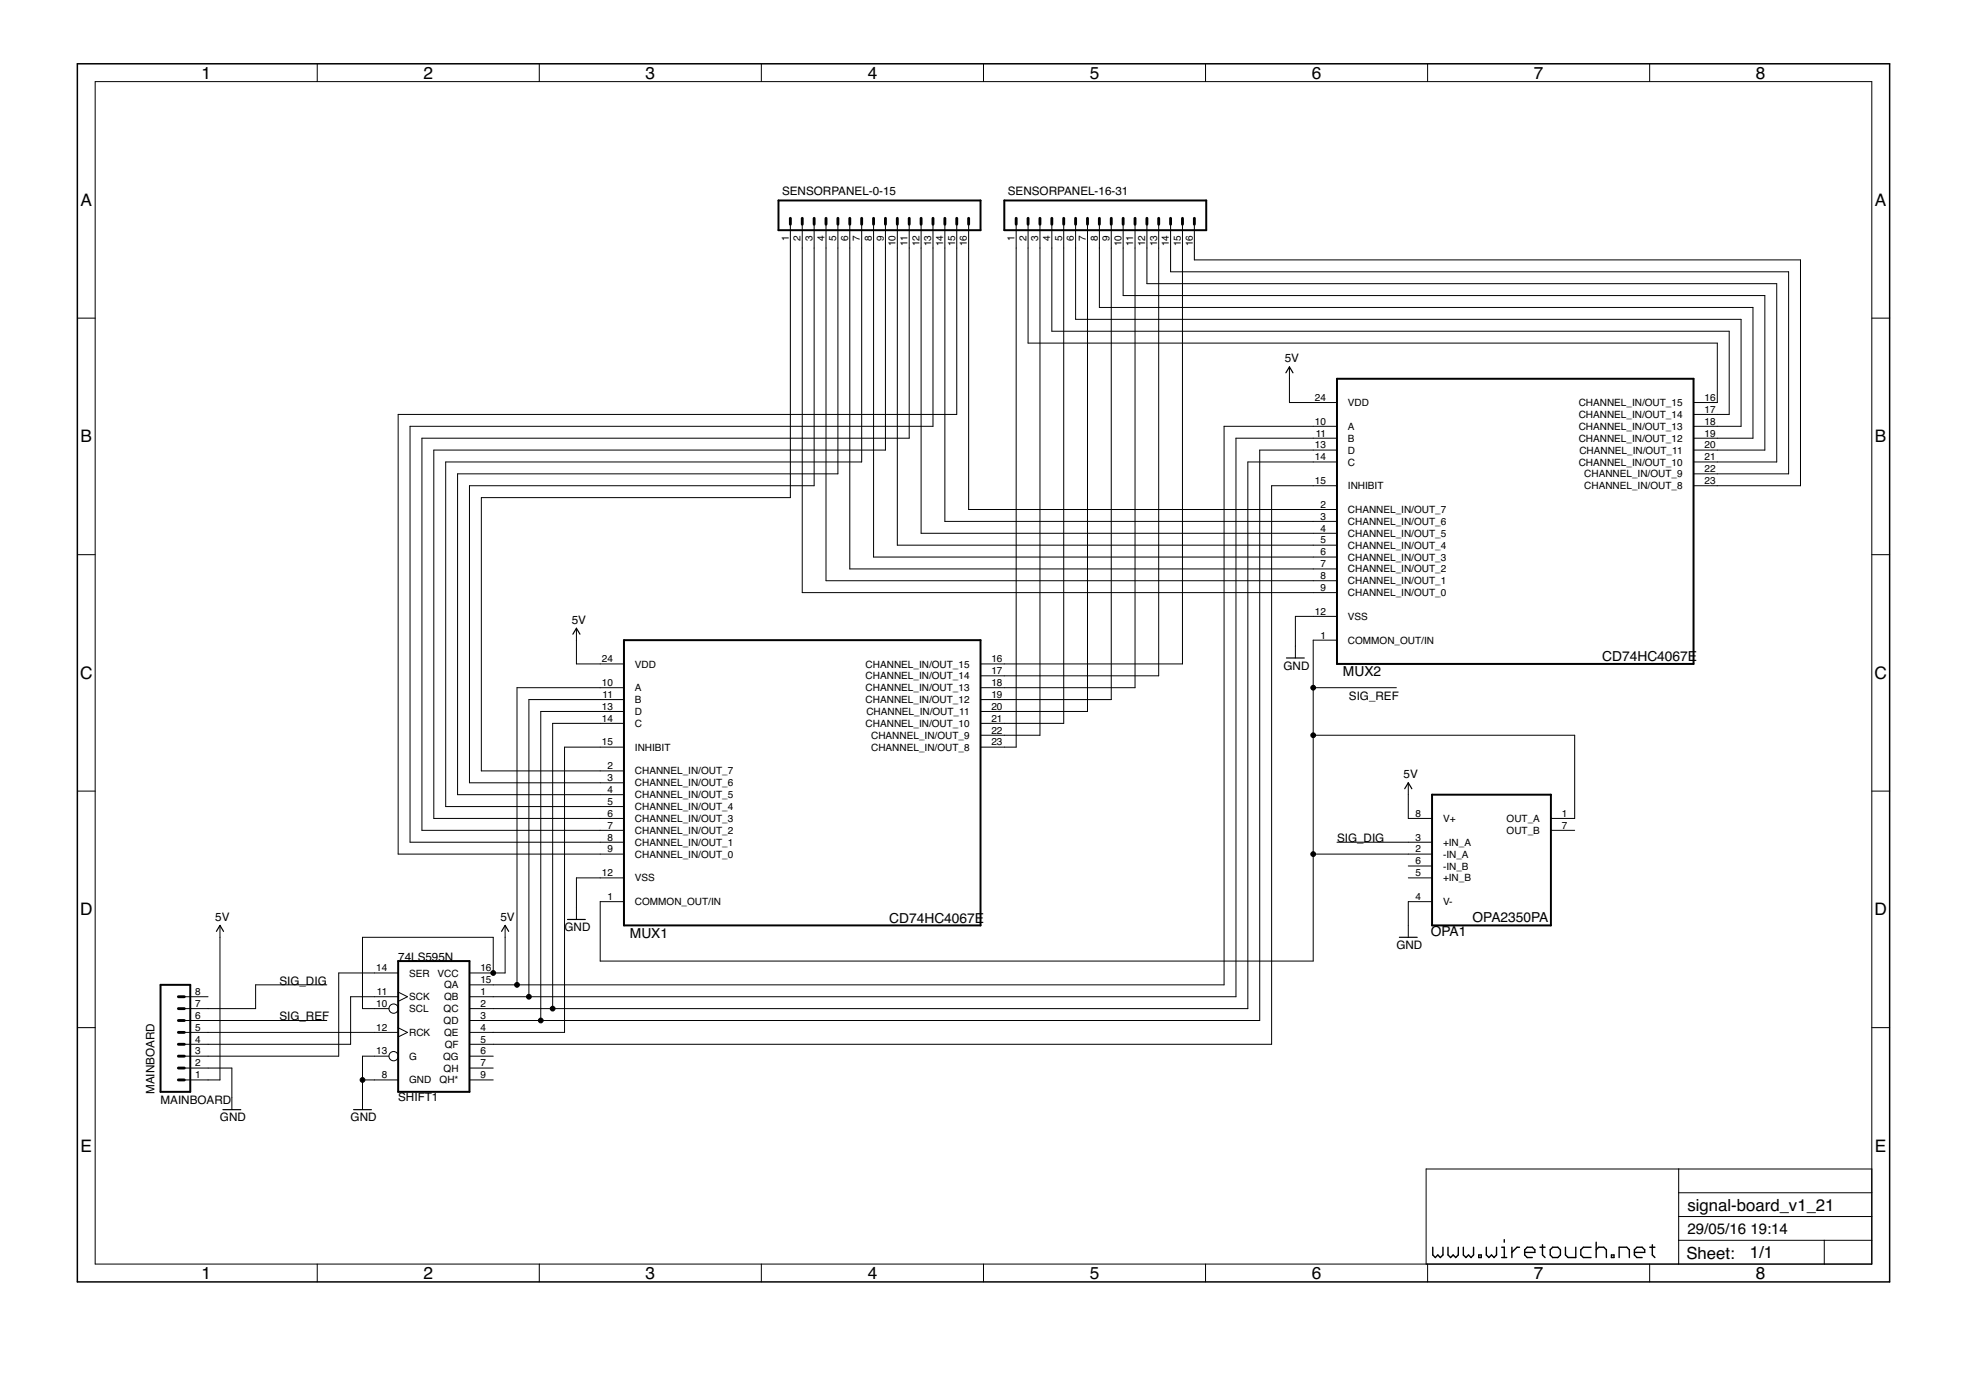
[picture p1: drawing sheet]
<svg xmlns="http://www.w3.org/2000/svg" width="420mm" height="297mm" viewBox="0 0 420 297" stroke-linecap="round" stroke-linejoin="round" font-family="sans-serif">
<g fill="none" stroke="#000" stroke-width=".3">
<path d="M306.2 266.5v1.7l.5 .5 .6-.5 .5 .5 .6-.5v-1.7M309.5 266.5v1.7l.5 .5 .6-.5 .5 .5 .6-.5v-1.7M312.7 266.5v1.7l.6 .5 .5-.5 .6 .5 .5-.5v-1.7M316 268.2h.6v.5h-.6zM317.6 266.5v1.7l.6 .5 .5-.5 .6 .5 .5-.5v-1.7M320.9 268.7h1.1M320.9 266.5h.6v2.2M321.5 264.9v.6M323.1 266.5v2.2M324.7 266.5h-.5l-1.1 1.1M325.8 267.6h2.2v-.5l-.5-.6h-1.1l-.6 .6v1.1l.6 .5h1.1M329.1 266.5h1.1"/>
<path d="M329.6 266v2.2l.6 .5M331.8 266.5h1.1l.6 .6v1.1l-.6 .5h-1.1l-.5-.5v-1.1zM334.6 266.5v1.7l.5 .5h1.7v-2.2M340 266.5h-1.6l-.6 .6v1.1l.6 .5h1.6M341.1 267.1l.6-.6h1.1l.5 .6v1.6M341.1 265.5v3.2M344.4 268.2h.5v.5h-.5zM346 268.7v-2.2h1.7l.5 .6v1.6M349.3 267.6h2.2v-.5l-.6-.6h-1.1l-.5 .6v1.1l.5 .5h1.1M352.6 266.5h1.1M353.1 266v2.2l.6 .5"/>
</g>
<g fill="none" stroke="#000" stroke-width=".21">
<path d="M20.3 17.4h379.7v252.7h-379.7zM67.8 13.6v3.8M115.3 13.6v3.8M162.7 13.6v3.8M210.2 13.6v3.8M257.6 13.6v3.8M305.1 13.6v3.8M352.6 13.6v3.8M168.9 47.9v58.4h-66v58.4h30.4M171.4 47.9v78.7h114.3M174 47.9v55.9h-73.7v63.5h33M176.5 47.9v76.2h109.2"/>
<path d="M179.1 47.9v53.4h-81.3v68.5h35.5M181.6 47.9v73.7h104.1M184.1 47.9v50.8h-88.9v73.7h38.1M186.7 47.9v71.1h99M189.2 47.9v48.3h-96.5v78.7h40.6M191.8 47.9v68.6h93.9M194.3 47.9v45.7h-104.1v83.8h43.1M196.8 47.9v66.1h88.9M199.4 47.9v43.2h-111.8v88.9h45.7M201.9 47.9v63.5h83.8M204.5 47.9v40.7h-119.4v93.9h48.2M207 47.9v61h78.7"/>
<path d="M217.2 47.9v111.8h-7.7M219.7 47.9v25.4h147.3v12.7h-5.1M222.2 47.9v109.2h-12.7M224.8 47.9v22.9h144.7v17.8h-7.6M227.3 47.9v106.7h-17.8M229.9 47.9v20.3h142.2v22.9h-10.2M232.4 47.9v104.1h-22.9M234.9 47.9v17.8h139.7v27.9h-12.7M237.5 47.9v101.6h-28M240 47.9v15.3h137.2v33h-15.3M242.6 47.9v99.1h-33.1M245.1 47.9v12.7h134.6v38.1h-17.8"/>
<path d="M247.6 47.9v96.5h-38.1M250.2 47.9v10.2h132v43.2h-20.3M252.7 47.9v94h-43.2M255.2 47.9v7.6h129.6v48.3h-22.9M16.5 68h3.8M275.6 78.4v7.6h10.1M400 68h3.8M285.7 91.1h-24.1v119.4h-161.3M285.7 93.6h-21.6v119.4h-163.8M285.7 96.2h-16.5v121.9h-168.9M285.7 98.7h-19v116.8h-166.4M16.5 118.5h3.8"/>
<path d="M285.7 103.8h-13.9v119.4h-171.5M400 118.5h3.8M123.2 134.3v7.6h10.1M285.7 136.8h-5.1v68.6h-152.3v-12.7h5M285.7 131.7h-8.9v8.9M133.3 147h-22.8v63.5M133.3 149.5h-20.3v63.5M133.3 152h-17.7v66.1M133.3 154.6h-15.2v60.9M133.3 159.7h-12.7v60.9h-20.3M280.6 147h17.8M280.6 157.1h55.9v17.8h-5.1"/>
<path d="M16.5 169.1h3.8M285.7 180h20.3M301 167.3v7.6h5M331.4 177.4h5.1M400 169.1h3.8M47 197.8v33h-7.6M107.9 197.8v10.1h-7.6M133.3 187.6h-10.1v8.9M280.6 182.5h25.4M301 187.6h5M301 185.1h5M306 192.7h-5v7.6"/>
<path d="M16.5 219.6h3.8M39.4 213h5.1M39.4 218.1h30.4M69.8 210.5h-15.2v5h-15.2M85.1 213h-10.2v10.2h-35.5M85.1 207.9h-12.7v17.8h-33M85.1 212l2 1-2 1M85.1 219.6l2 1-2 1M105.4 207.9v-7.6h-27.9v15.2h5.6M400 219.6h3.8M39.4 220.6h45.7M39.4 228.2h10.2v8.9"/>
<path d="M77.5 230.8h7.6M83.1 225.7h-5.6v11.4M100.3 225.7h5.1M100.3 228.2h5.1M100.3 230.8h5.1M358.8 249.8v20.3M358.8 260h41.2M358.8 254.9h41.2M400 249.8h-95.2v20.3M67.8 270.1v3.8M115.3 270.1v3.8M162.7 270.1v3.8"/>
<path d="M210.2 270.1v3.8M257.6 270.1v3.8M305.1 270.1v3.8M352.6 270.1v3.8M358.8 265h41.2M389.9 265v5.1"/>
<circle cx="84.1" cy="215.5" r=".99"/>
<circle cx="84.1" cy="225.7" r=".99"/>
</g>
<path d="M166.4 42.8h43.1v6.4h-43.1zM214.6 42.8h43.2v6.4h-43.2zM285.7 80.9h76.2v61h-76.2zM133.3 136.8h76.2v61h-76.2zM306 169.8h25.4v28h-25.4zM34.3 210.5h6.4v22.8h-6.4zM85.1 205.4h15.2v27.9h-15.2z" fill="none" stroke="#000" stroke-width=".42"/>
<path d="M274.8 79.7l.8-1.3 .7 1.3M122.4 135.5l.8-1.2 .8 1.2M274.9 140.6h3.8M300.2 168.6l.8-1.3 .7 1.3M46.2 199l.8-1.2 .8 1.2M107.2 199l.7-1.2 .8 1.2M121.3 196.5h3.8M299.1 200.3h3.8M47.6 237.1h3.9M75.6 237.1h3.8" fill="none" stroke="#000" stroke-width=".25"/>
<g fill="none" stroke="#000" stroke-width=".61">
<path d="M168.9 46.7v1.2M171.4 46.7v1.2M174 46.7v1.2M176.5 46.7v1.2M179.1 46.7v1.2M181.6 46.7v1.2M184.1 46.7v1.2M186.7 46.7v1.2M189.2 46.7v1.2M191.8 46.7v1.2M194.3 46.7v1.2M196.8 46.7v1.2"/>
<path d="M199.4 46.7v1.2M201.9 46.7v1.2M204.5 46.7v1.2M207 46.7v1.2M217.2 46.7v1.2M219.7 46.7v1.2M222.2 46.7v1.2M224.8 46.7v1.2M227.3 46.7v1.2M229.9 46.7v1.2M232.4 46.7v1.2M234.9 46.7v1.2"/>
<path d="M237.5 46.7v1.2M240 46.7v1.2M242.6 46.7v1.2M245.1 46.7v1.2M247.6 46.7v1.2M250.2 46.7v1.2M252.7 46.7v1.2M255.2 46.7v1.2M38.1 218.1h1.3M38.1 215.5h1.3M38.1 213h1.3M38.1 225.7h1.3"/>
<path d="M38.1 228.2h1.3M38.1 230.8h1.3M38.1 220.6h1.3M38.1 223.2h1.3"/>
</g>
<path d="M16.5 13.6h387.3v260.3h-387.3z" fill="none" stroke="#000" stroke-width=".32"/>
<g fill="#000" stroke="#000" stroke-width=".21">
<circle cx="280.6" cy="157.1" r=".51"/>
<circle cx="280.6" cy="147" r=".51"/>
<circle cx="280.6" cy="182.5" r=".51"/>
<circle cx="105.4" cy="207.9" r=".51"/>
<circle cx="110.5" cy="210.5" r=".51"/>
<circle cx="113" cy="213" r=".51"/>
<circle cx="115.6" cy="218.1" r=".51"/>
<circle cx="118.1" cy="215.5" r=".51"/>
<circle cx="77.5" cy="230.8" r=".51"/>
</g>
<g font-size="3.7">
<text x="43.1" y="16.8">1</text>
<text x="90.5" y="16.8">2</text>
<text x="138" y="16.8">3</text>
<text x="185.4" y="16.8">4</text>
<text x="232.9" y="16.8">5</text>
<text x="280.4" y="16.8">6</text>
<text x="327.8" y="16.8">7</text>
<text x="375.3" y="16.8">8</text>
<text x="17.2" y="44">A</text>
<text x="400.7" y="44">A</text>
<text x="17.2" y="94.5">B</text>
<text x="400.7" y="94.5">B</text>
<text x="17.1" y="145.1">C</text>
<text x="400.6" y="145.1">C</text>
<text x="17.1" y="195.6">D</text>
<text x="400.6" y="195.6">D</text>
<text x="17.2" y="246.2">E</text>
<text x="400.7" y="246.2">E</text>
<text x="43.1" y="273.3">1</text>
<text x="90.5" y="273.3">2</text>
<text x="138" y="273.3">3</text>
<text x="185.4" y="273.3">4</text>
<text x="232.9" y="273.3">5</text>
<text x="280.4" y="273.3">6</text>
<text x="327.8" y="273.3">7</text>
<text x="375.3" y="273.3">8</text>
</g>
<g font-size="3.6">
<text x="360.7" y="258.7">signal-board_v1_21</text>
<text x="360.4" y="269">Sheet:</text>
<text x="374" y="268.9">1/1</text>
</g>
<g font-size="3.2">
<text x="360.7" y="263.8">29/05/16</text>
<text x="374.1" y="263.8">19:14</text>
</g>
<g font-size="2.9">
<text x="342.4" y="141.3">CD74HC4067E</text>
<text x="287" y="144.5">MUX2</text>
<text x="190" y="197.2">CD74HC4067E</text>
<text x="314.7" y="197">OPA2350PA</text>
<text x="134.6" y="200.4">MUX1</text>
<text x="305.8" y="200.1">OPA1</text>
</g>
<g font-size="2.5">
<text x="167.1" y="41.6">SENSORPANEL-0-15</text>
<text x="215.4" y="41.6">SENSORPANEL-16-31</text>
<text x="274.6" y="77.4">5V</text>
<text x="122.2" y="133.3">5V</text>
<text x="274.3" y="143.2">GND</text>
<text x="288.3" y="149.5">SIG_REF</text>
<text x="300" y="166.3">5V</text>
<text x="285.7" y="180">SIG_DIG</text>
<text x="46" y="196.7">5V</text>
<text x="106.9" y="196.7">5V</text>
<text x="120.7" y="199">GND</text>
<text x="298.4" y="202.8">GND</text>
<text x="85.1" y="205.4">74LS595N</text>
<text x="59.7" y="210.5">SIG_DIG</text>
<text x="59.7" y="218.1">SIG_REF</text>
<text x="33" y="233.8" transform="rotate(-90 33 233.8)">MAINBOARD</text>
<text x="34.3" y="235.9">MAINBOARD</text>
<text x="47" y="239.7">GND</text>
<text x="74.9" y="239.7">GND</text>
<text x="85.1" y="235.2">SHIFT1</text>
</g>
<g font-size="2.1">
<text x="168.6" y="51.4" transform="rotate(-90 168.6 51.4)">1</text>
<text x="171.1" y="51.4" transform="rotate(-90 171.1 51.4)">2</text>
<text x="173.6" y="51.4" transform="rotate(-90 173.6 51.4)">3</text>
<text x="176.2" y="51.4" transform="rotate(-90 176.2 51.4)">4</text>
<text x="178.7" y="51.4" transform="rotate(-90 178.7 51.4)">5</text>
<text x="181.3" y="51.4" transform="rotate(-90 181.3 51.4)">6</text>
<text x="183.8" y="51.4" transform="rotate(-90 183.8 51.4)">7</text>
<text x="186.3" y="51.4" transform="rotate(-90 186.3 51.4)">8</text>
<text x="188.9" y="51.4" transform="rotate(-90 188.9 51.4)">9</text>
<text x="191.4" y="52.6" transform="rotate(-90 191.4 52.6)">10</text>
<text x="193.9" y="52.5" transform="rotate(-90 193.9 52.5)">11</text>
<text x="196.5" y="52.6" transform="rotate(-90 196.5 52.6)">12</text>
<text x="199" y="52.6" transform="rotate(-90 199 52.6)">13</text>
<text x="201.6" y="52.6" transform="rotate(-90 201.6 52.6)">14</text>
<text x="204.1" y="52.6" transform="rotate(-90 204.1 52.6)">15</text>
<text x="206.6" y="52.6" transform="rotate(-90 206.6 52.6)">16</text>
<text x="216.8" y="51.4" transform="rotate(-90 216.8 51.4)">1</text>
<text x="219.3" y="51.4" transform="rotate(-90 219.3 51.4)">2</text>
<text x="221.9" y="51.4" transform="rotate(-90 221.9 51.4)">3</text>
<text x="224.4" y="51.4" transform="rotate(-90 224.4 51.4)">4</text>
<text x="227" y="51.4" transform="rotate(-90 227 51.4)">5</text>
<text x="229.5" y="51.4" transform="rotate(-90 229.5 51.4)">6</text>
<text x="232" y="51.4" transform="rotate(-90 232 51.4)">7</text>
<text x="234.6" y="51.4" transform="rotate(-90 234.6 51.4)">8</text>
<text x="237.1" y="51.4" transform="rotate(-90 237.1 51.4)">9</text>
<text x="239.7" y="52.6" transform="rotate(-90 239.7 52.6)">10</text>
<text x="242.2" y="52.5" transform="rotate(-90 242.2 52.5)">11</text>
<text x="244.7" y="52.6" transform="rotate(-90 244.7 52.6)">12</text>
<text x="247.3" y="52.6" transform="rotate(-90 247.3 52.6)">13</text>
<text x="249.8" y="52.6" transform="rotate(-90 249.8 52.6)">14</text>
<text x="252.4" y="52.6" transform="rotate(-90 252.4 52.6)">15</text>
<text x="254.9" y="52.6" transform="rotate(-90 254.9 52.6)">16</text>
<text x="281" y="85.7">24</text>
<text x="288.1" y="86.8">VDD</text>
<text x="337.4" y="86.8">CHANNEL_IN/OUT_15</text>
<text x="337.4" y="89.3">CHANNEL_IN/OUT_14</text>
<text x="364.3" y="85.7">16</text>
<text x="364.3" y="88.2">17</text>
<text x="281" y="90.7">10</text>
<text x="281" y="95.8">13</text>
<text x="281.2" y="93.3">11</text>
<text x="288.1" y="91.9">A</text>
<text x="288.1" y="94.4">B</text>
<text x="337.4" y="91.9">CHANNEL_IN/OUT_13</text>
<text x="337.4" y="94.4">CHANNEL_IN/OUT_12</text>
<text x="364.3" y="90.7">18</text>
<text x="364.3" y="93.3">19</text>
<text x="364.3" y="95.8">20</text>
<text x="281" y="98.4">14</text>
<text x="288.1" y="96.9">D</text>
<text x="288.1" y="99.5">C</text>
<text x="337.4" y="99.5">CHANNEL_IN/OUT_10</text>
<text x="337.5" y="96.9">CHANNEL_IN/OUT_11</text>
<text x="364.3" y="98.4">21</text>
<text x="364.3" y="100.9">22</text>
<text x="281" y="103.4">15</text>
<text x="288.1" y="104.6">INHIBIT</text>
<text x="338.6" y="102">CHANNEL_IN/OUT_9</text>
<text x="338.6" y="104.6">CHANNEL_IN/OUT_8</text>
<text x="364.3" y="103.4">23</text>
<text x="282.2" y="108.5">2</text>
<text x="282.2" y="111.1">3</text>
<text x="282.2" y="113.6">4</text>
<text x="288.1" y="109.6">CHANNEL_IN/OUT_7</text>
<text x="288.1" y="112.2">CHANNEL_IN/OUT_6</text>
<text x="282.2" y="116.1">5</text>
<text x="282.2" y="118.7">6</text>
<text x="288.1" y="114.7">CHANNEL_IN/OUT_5</text>
<text x="288.1" y="117.3">CHANNEL_IN/OUT_4</text>
<text x="288.1" y="119.8">CHANNEL_IN/OUT_3</text>
<text x="282.2" y="121.2">7</text>
<text x="282.2" y="123.8">8</text>
<text x="288.1" y="122.3">CHANNEL_IN/OUT_2</text>
<text x="288.1" y="124.9">CHANNEL_IN/OUT_1</text>
<text x="281" y="131.4">12</text>
<text x="282.2" y="126.3">9</text>
<text x="288.1" y="127.4">CHANNEL_IN/OUT_0</text>
<text x="282.2" y="136.5">1</text>
<text x="288.1" y="132.5">VSS</text>
<text x="288.1" y="137.6">COMMON_OUT/IN</text>
<text x="128.6" y="141.5">24</text>
<text x="135.7" y="142.6">VDD</text>
<text x="185" y="142.6">CHANNEL_IN/OUT_15</text>
<text x="211.9" y="141.5">16</text>
<text x="128.6" y="146.6">10</text>
<text x="128.8" y="149.2">11</text>
<text x="135.7" y="147.7">A</text>
<text x="185" y="145.2">CHANNEL_IN/OUT_14</text>
<text x="185" y="147.7">CHANNEL_IN/OUT_13</text>
<text x="211.9" y="144.1">17</text>
<text x="211.9" y="146.6">18</text>
<text x="211.9" y="149.2">19</text>
<text x="128.6" y="151.7">13</text>
<text x="128.6" y="154.2">14</text>
<text x="135.7" y="150.3">B</text>
<text x="135.7" y="152.8">D</text>
<text x="135.7" y="155.3">C</text>
<text x="185" y="150.3">CHANNEL_IN/OUT_12</text>
<text x="185" y="155.3">CHANNEL_IN/OUT_10</text>
<text x="185.2" y="152.8">CHANNEL_IN/OUT_11</text>
<text x="211.9" y="151.7">20</text>
<text x="211.9" y="154.2">21</text>
<text x="128.6" y="159.3">15</text>
<text x="135.7" y="160.4">INHIBIT</text>
<text x="186.2" y="157.9">CHANNEL_IN/OUT_9</text>
<text x="186.2" y="160.4">CHANNEL_IN/OUT_8</text>
<text x="211.9" y="156.8">22</text>
<text x="211.9" y="159.3">23</text>
<text x="129.8" y="164.4">2</text>
<text x="129.8" y="166.9">3</text>
<text x="135.7" y="165.5">CHANNEL_IN/OUT_7</text>
<text x="129.8" y="169.5">4</text>
<text x="129.8" y="172">5</text>
<text x="135.7" y="168">CHANNEL_IN/OUT_6</text>
<text x="135.7" y="170.6">CHANNEL_IN/OUT_5</text>
<text x="135.7" y="173.1">CHANNEL_IN/OUT_4</text>
<text x="129.8" y="174.5">6</text>
<text x="129.8" y="177.1">7</text>
<text x="129.8" y="179.6">8</text>
<text x="135.7" y="175.7">CHANNEL_IN/OUT_3</text>
<text x="135.7" y="178.2">CHANNEL_IN/OUT_2</text>
<text x="302.5" y="174.5">8</text>
<text x="302.5" y="179.6">3</text>
<text x="308.4" y="175.7">V+</text>
<text x="322" y="175.7">OUT_A</text>
<text x="322" y="178.2">OUT_B</text>
<text x="333.8" y="174.5">1</text>
<text x="333.8" y="177.1">7</text>
<text x="129.8" y="182.2">9</text>
<text x="135.7" y="180.7">CHANNEL_IN/OUT_1</text>
<text x="135.7" y="183.3">CHANNEL_IN/OUT_0</text>
<text x="302.5" y="182.2">2</text>
<text x="302.5" y="184.7">6</text>
<text x="308.4" y="180.7">+IN_A</text>
<text x="308.4" y="183.3">-IN_A</text>
<text x="308.4" y="185.8">-IN_B</text>
<text x="128.6" y="187.2">12</text>
<text x="135.7" y="188.4">VSS</text>
<text x="302.5" y="187.2">5</text>
<text x="308.4" y="188.4">+IN_B</text>
<text x="129.8" y="192.3">1</text>
<text x="135.7" y="193.4">COMMON_OUT/IN</text>
<text x="302.5" y="192.3">4</text>
<text x="308.4" y="193.4">V-</text>
<text x="80.4" y="207.6">14</text>
<text x="87.4" y="208.7">SER</text>
<text x="93.5" y="208.7">VCC</text>
<text x="102.7" y="207.6">16</text>
<text x="41.7" y="215.2">7</text>
<text x="41.7" y="212.6">8</text>
<text x="80.4" y="215.2">10</text>
<text x="80.5" y="212.6">11</text>
<text x="87.4" y="213.8">SCK</text>
<text x="94.9" y="213.8">QB</text>
<text x="94.9" y="211.2">QA</text>
<text x="102.7" y="212.6">1</text>
<text x="102.7" y="215.2">2</text>
<text x="102.7" y="210.1">15</text>
<text x="41.7" y="220.3">5</text>
<text x="41.7" y="217.7">6</text>
<text x="80.4" y="220.3">12</text>
<text x="87.4" y="216.3">SCL</text>
<text x="87.4" y="221.4">RCK</text>
<text x="94.8" y="216.3">QC</text>
<text x="94.8" y="218.8">QD</text>
<text x="94.9" y="221.4">QE</text>
<text x="102.7" y="217.7">3</text>
<text x="102.7" y="220.3">4</text>
<text x="41.7" y="227.9">2</text>
<text x="41.7" y="225.3">3</text>
<text x="41.7" y="222.8">4</text>
<text x="80.4" y="225.3">13</text>
<text x="87.4" y="226.5">G</text>
<text x="94.7" y="226.5">QG</text>
<text x="95" y="223.9">QF</text>
<text x="102.7" y="222.8">5</text>
<text x="102.7" y="225.3">6</text>
<text x="102.7" y="227.9">7</text>
<text x="41.7" y="230.4">1</text>
<text x="81.6" y="230.4">8</text>
<text x="87.4" y="231.5">GND</text>
<text x="94" y="231.5">QH*</text>
<text x="94.8" y="229">QH</text>
<text x="102.7" y="230.4">9</text>
</g>
</svg>
